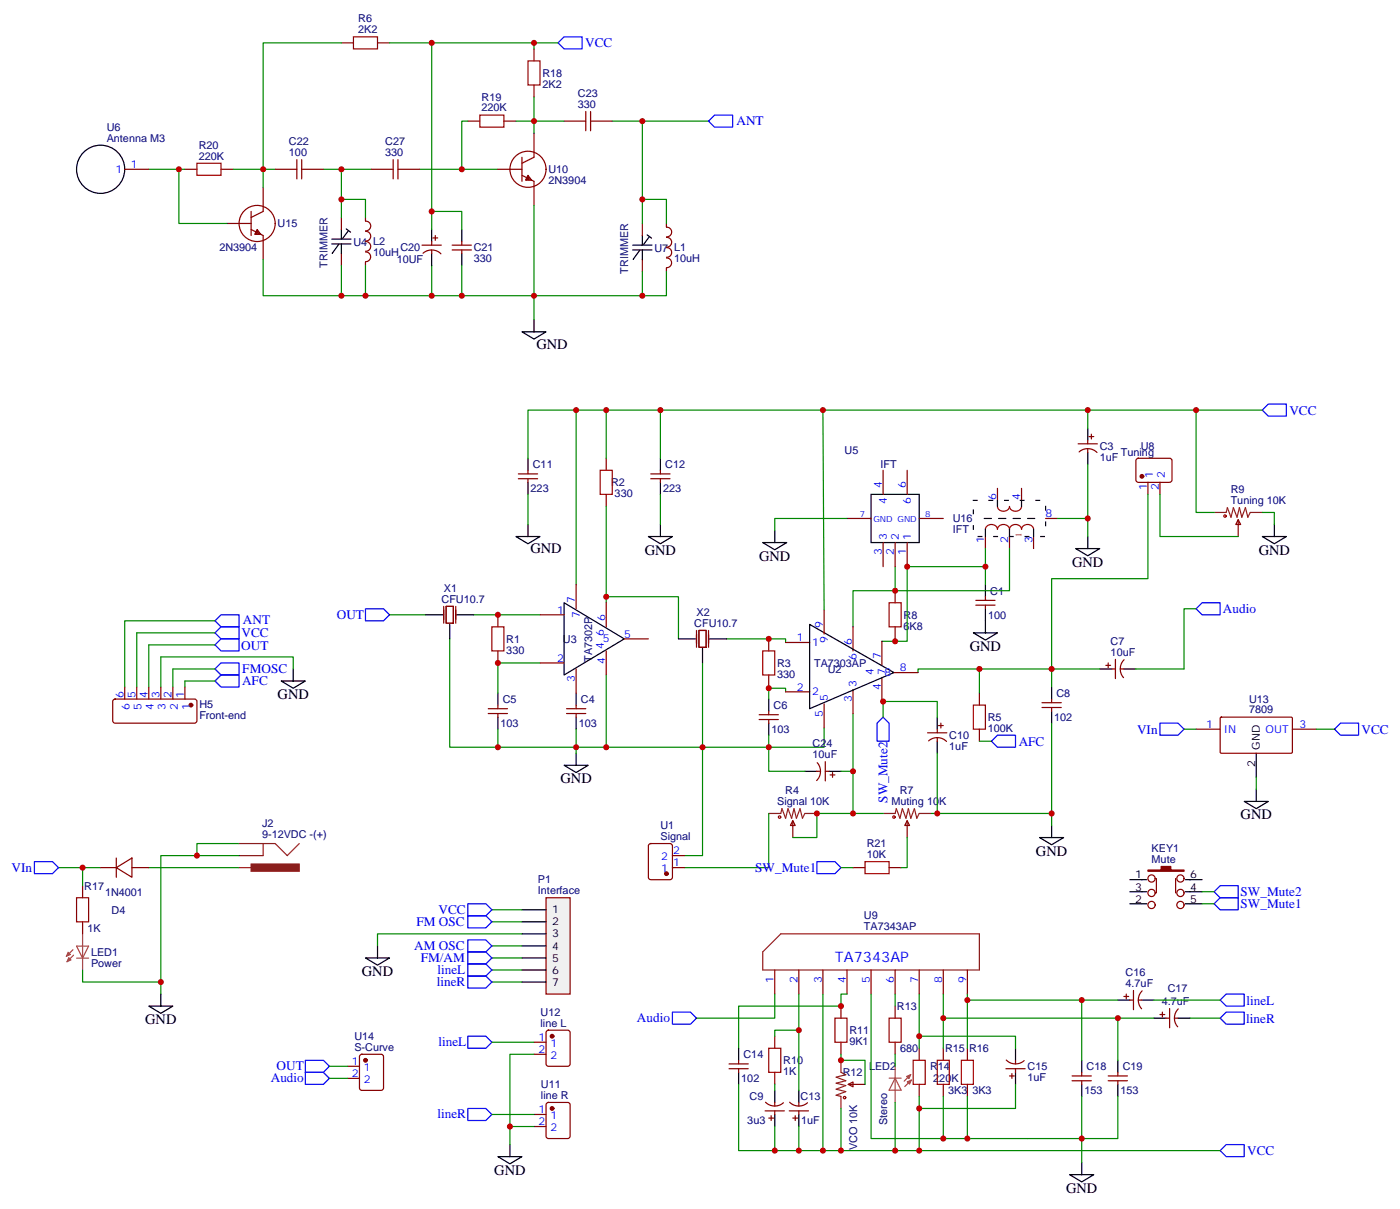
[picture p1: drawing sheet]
<svg xmlns="http://www.w3.org/2000/svg" width="410mm" height="354mm" viewBox="0 0 410 354" stroke-linecap="round" stroke-linejoin="round" font-family="sans-serif">
<g fill="none" stroke="#870000" stroke-width=".35">
<path d="M151.9 138.9h5.7M154.7 137.8v1.1M190.7 138.9h5.7M193.5 137.8v1.1M151.9 140.3h5.7M154.7 140.3v1M190.7 140.3h5.7M193.5 140.3v1M145.9 180.1v3.6M145.9 190.7v3.5M225.3 187.2v3.5M225.3 197.8v3.5"/>
<path d="M324.1 194.9h1.4M324.8 194.2v1.5M325.8 196h1.1M326.9 193.2v5.6M328.3 196h1.1M329.4 193.3a3.8 3.8 0 0 0-.1 5.2M143.1 209.1h5.6M143.1 207.6h5.6M145.9 206.6v1M145.9 209.1v1M166 209.1h5.7M166 207.6h5.7"/>
<path d="M168.8 206.6v1M168.8 209.1v1M222.5 210.8h5.6M222.5 209.4h5.6M225.3 208.4v1M225.3 210.8v1.1M287 203.1v3.5M287 213.6v3.6"/>
</g>
<g fill="none" stroke="#000" stroke-width=".35">
<path d="M154.7 134.3v3.5M193.5 134.3v3.5M151.2 157.2h7.1l-3.6 2.1zM154.7 141.3v3.6M154.7 153.7v3.5M190 157.2h7.1l-3.6 2.1zM193.5 141.3v3.6M193.5 153.7v3.5M82.4 199.5h7.1l-3.6 2.1zM85.9 196v3.5M322.3 196h3.5M329.4 196h3.5"/>
<path d="M145.9 203.1v3.5M145.9 210.1v3.5M168.8 203.1v3.5M168.8 210.1v3.5M225.3 204.8v3.6M225.3 211.9v3.5M165.3 224.2h7.1l-3.6 2.1zM168.8 220.7v3.5"/>
</g>
<g fill="none" stroke="#008700" stroke-width=".35">
<path d="M193.5 120.2v14.1M369.9 120.2h-128.7l.3 58.5M63 185.4h-22.9v15.9M63 199.5h-8.8v1.8M63 196h-12.3v5.3M63 188.9h-19.4v12.4M85.9 196v-3.5h-38.8v8.8M114.2 180.1h10.5M138.9 180.1h19.4M205.9 194.2v24.7h-28.2v-21.1M212.9 187.2h17.3v1M287 196v7.1"/>
<path d="M322.3 196h-53.3v1.1M145.9 213.6v5.3h22.9M168.8 213.6v7.1M225.3 215.4v3.5h-19.4M241.5 213.3v5.6h-16.2M287 217.2h3.5M144.1 284.2h8.9M144.1 287.7h8.9"/>
</g>
<path d="M144.1 183.7h3.6v7h-3.6zM223.5 190.7h3.5v7.1h-3.5zM285.3 206.6h3.5v7h-3.5z" fill="none" stroke="#a10000" stroke-width=".35"/>
<path d="M369.9 120.2l1.8-1.8h5.3v3.5h-5.3zM107.1 178.4h5.3l1.8 1.7-1.8 1.8h-5.3zM63 199.5l1.8-1.7h5.3v3.5h-5.3zM63 196l1.8-1.8h5.3v3.6h-5.3zM63 185.4l1.8-1.7h5.3v3.5h-5.3zM63 188.9l1.8-1.7h5.3v3.5h-5.3zM290.5 217.2l1.8-1.8h5.3v3.5h-5.3zM137.1 282.4h5.3l1.7 1.8-1.7 1.8h-5.3z" fill="none" stroke="#00f" stroke-width=".35"/>
<path d="M160 263h7.1v28.3h-7.1z" fill="#f0f0f0" stroke="#870000" stroke-width=".35"/>
<g fill="none" stroke="#000" stroke-width=".35">
<path d="M97.2 71.5h5.7M97.2 70.1h5.7M99.3 71.6l-1.9 2.6M100 67.2v2.9M100 71.5v2.8M101.5 67.1l1.2 .9M102.1 67.6l-1.7 2.2M126.5 67.2v3.6M126.5 74.3v3.5M135.3 67.2v3.6M135.3 74.3v3.5M185.4 73.2h5.7"/>
<path d="M185.4 71.8h5.7M187.5 73.3l-1.9 2.7M188.2 69v2.8M188.2 73.2v2.9M189.7 68.8l1.2 1M190.3 69.4l-1.7 2.2M153 97.2h7l-3.5 2.1zM156.5 93.7v3.5M318.8 125.4v3.6M318.8 132.5v3.5M223.5 159h7.1l-3.6 2.1zM227 155.4v3.6"/>
<path d="M255.3 144.9h14.1v14.1h-14.1zM288.8 155.1v2.1M292.3 146.6v1.8M295.8 155.1v2.1M299.4 146.6v1.8M302.9 155.1v2.1M318.8 157.2v3.5M369.9 157.2h7.1l-3.5 2.1zM373.5 153.7v3.5M165.3 176.6l17.7 10.6-17.7 10.6zM288.8 171.3v3.5M288.8 178.4v7"/>
<path d="M315.2 160.7h7.1l-3.5 2.1zM124.7 180.1h5.3M131.8 183v4.2M133.6 180.1h5.3M198.8 187.2h5.3M205.9 190v4.2M207.6 187.2h5.3M237.3 183l24.7 14.1-24.7 10.5zM285.3 185.4h7l-3.5 2.1zM274.7 210.1v3.5M274.7 217.2v3.5M308.2 201.3v3.5"/>
<path d="M308.2 208.4v3.5M235.9 226h3.5M242.9 226h3.6M364.6 234.8h7.1l-3.5 2.1zM368.2 220.7v7.1M368.2 231.3v3.5M304.7 245.4h7l-3.5 2.1zM308.2 241.9v3.5M331.1 257.7h5M347.3 257.7h5M110.6 277.1v3.6M153 266.6h7"/>
<path d="M153 270.1h7M153 273.6h7M153 277.1h7M331.1 261.3h5M331.1 264.8h5M347.3 261.3h5M347.3 264.8h5M43.6 294.8h7.1l-3.6 2.1zM47.1 291.3v3.5M107.1 280.7h7.1l-3.6 2.1zM153 280.7h7M153 284.2h7"/>
<path d="M153 287.7h7M327.6 293h3.5M334.6 293h3.6M338.2 298.3h3.5M345.2 298.3h3.6M216.5 307.1v3.6M216.5 314.2v3.5M227 319.5v3.5M234.1 319.5v3.5M297.6 307.1v3.6M297.6 314.2v3.5M317 310.7v3.5"/>
<path d="M317 317.7v3.5M327.6 310.7v3.5M327.6 317.7v3.5M145.9 338.9h7.1l-3.6 2.1zM149.4 335.4v3.5M227 326.5v3.6M234.1 326.5v3.6M313.5 344.2h7l-3.5 2.1zM317 340.6v3.6"/>
<circle cx="29.5" cy="49.6" r="7.1"/>
</g>
<g fill="none" stroke="#008700" stroke-width=".35">
<path d="M100 12.6h-22.9v42.3M114.2 12.6h42.3v1.7M126.5 12.6v49.3M156.5 12.6h7M137.1 35.5h-1.8v14.1M151.2 35.5h5.3v3.5M156.5 28.4v7.1h8.8M179.4 35.5h28.2M188.2 35.5v30M43.6 49.6h10.6M52.4 49.6v15.9h14.1M68.3 49.6h12.3"/>
<path d="M94.8 49.6h14.1M100 49.6v8.8M123 49.6h22.9M188.2 58.4h7.1v7.1M100 63.7v-5.3h7.1v5.3M100 77.8v8.8M107.1 77.8v8.8M126.5 67.2v-5.3h8.8v5.3M126.5 77.8v8.8M135.3 77.8v8.8M156.5 60.2v26.4h-79.4v-10.5M188.2 79.6v7"/>
<path d="M195.3 79.6v7h-38.8v7.1M168.8 120.2v51.1M177.7 120.2v14.1M241.2 120.2h-86.5v14.1M318.8 120.2v5.2M318.8 136v21.2M350.5 120.2v29.9h5.3M154.7 144.9v8.8M177.7 148.4v28.2M193.5 144.9v8.8M248.2 151.9h-21.2v3.5M310 151.9h8.8"/>
<path d="M336.4 144.9v24.6h-28.2v31.8M339.9 144.9v12.3h23M369.9 150.1h3.6v3.6M177.7 174.8h21.1v12.4M262.3 166v7.1h-12.3v10.6M288.8 171.3v-5.3h-22.9v21.9h-7.5M288.8 160.7v5.3M295.8 160.7v12.4h-33.5M350.5 178.4h-3.5v17.6h-14.1M63 181.9h-26.5v19.4M131.8 187.2v31.7h14.1M158.3 194.2h-12.4v8.9"/>
<path d="M262.3 187.2v.7M168.8 218.9h8.9M205.9 218.9v31.8h-5.3M225.3 201.6h4.9v1.1M225.3 218.9v7.1h10.6M225.3 201.3v3.5M250 209.1v29.2h-10.6v7.1h-7.1M258.4 205.5h.4v4.6M258.8 205.5h15.9v4.6M308.2 211.9v30M347 213.6h3.5M385.8 213.6h5.3"/>
<path d="M225.3 238.3v15.9h-24.7M246.5 226h3.5M250 238.3h8.8M272.9 238.3h35.3M274.7 220.7v17.6M368.2 227.8v3.5M17.1 254.2h12.4M24.2 254.2v5.3M43.6 254.2h26.5M70.1 247.2h-12.4v3.5M70.1 250.7h-23v40.6M246.5 254.2h3.5"/>
<path d="M265.9 245.4v8.8h-1.8M144.1 270.1h8.9M144.1 277.1h8.9M144.1 266.6h8.9M153 273.6h-42.4v3.5M352.3 261.3h3.5M352.3 264.8h3.5M24.2 284.2v3.5h22.9M144.1 280.7h8.9M227 291.3v7h-22.9M234.1 291.3v10.5h-7.1v1.8M241.2 291.3v45.8"/>
<path d="M248.2 291.3h-1.7v3.5h-30v12.3M255.3 291.3v42.3h21.1M262.3 291.3v3.5M269.4 291.3v15.8M276.4 291.3v15.8M276.4 298.3h61.8M283.5 291.3v15.8M283.5 293h44.1M317 293v17.7M327.6 298.3v12.4M338.2 293h19.4M348.8 298.3h8.8"/>
<path d="M96.5 312.4h5.3M96.5 315.9h5.3M144.1 305.4h12.4M156.5 308.9h-7.1v21.2M216.5 317.7v19.4h10.5M227 317.7v1.8M234.1 301.8v17.7M246.5 308.9v1.8h7v7M262.3 308.9v3.5M269.4 303.6h28.2v3.5M297.6 317.7v7.1h-28.2M144.1 326.5h12.4"/>
<path d="M156.5 330.1h-7.1v5.3M227 330.1v7h35.3M234.1 330.1v7M246.5 324.8v12.3M262.3 323v14.1h7.1M269.4 321.2v15.9h88.2M276.4 321.2v12.4h40.6v-12.4M283.5 321.2v12.4M327.6 321.2v12.4h-10.6v7"/>
</g>
<g fill="none" stroke="#00f" stroke-width=".35">
<path d="M163.5 12.6l1.8-1.8h5.3v3.5h-5.3zM207.6 35.5l1.8-1.8h5.3v3.6h-5.3zM350.5 178.4l1.8-1.8h5.3v3.5h-5.3zM64.8 180.1h5.3v3.6h-5.3l-1.8-1.8zM258.8 210.1l1.8 1.8v5.3h-3.6v-5.3zM339.9 211.9h5.3l1.8 1.7-1.8 1.8h-5.3zM391.1 213.6l1.8-1.7h5.2v3.5h-5.2zM10.1 252.4h5.3l1.7 1.8-1.7 1.8h-5.3zM239.4 252.4h5.3l1.8 1.8-1.8 1.8h-5.3zM137.1 278.9h5.3l1.7 1.8-1.7 1.7h-5.3zM137.1 275.4h5.3l1.7 1.7-1.7 1.8h-5.3zM137.1 268.3h5.3l1.7 1.8-1.7 1.8h-5.3z"/>
<path d="M137.1 264.8h5.3l1.7 1.8-1.7 1.7h-5.3zM355.8 264.8l1.8-1.8h5.3v3.6h-5.3zM355.8 261.3l1.8-1.8h5.3v3.5h-5.3zM137.1 286h5.3l1.7 1.7-1.7 1.8h-5.3zM197.1 296.5h5.3l1.7 1.8-1.7 1.8h-5.3zM357.6 298.3l1.7-1.8h5.3v3.6h-5.3zM357.6 293l1.7-1.7h5.3v3.5h-5.3zM89.5 310.7h5.3l1.7 1.7-1.7 1.8h-5.3zM89.5 314.2h5.3l1.7 1.7-1.7 1.8h-5.3zM137.1 303.6h5.3l1.7 1.8-1.7 1.7h-5.3zM137.1 324.8h5.3l1.7 1.7-1.7 1.8h-5.3zM357.6 337.1l1.7-1.7h5.3v3.5h-5.3z"/>
</g>
<g fill="none" stroke="#870000" stroke-width=".35">
<path d="M100 12.6h3.6M110.6 12.6h3.6M156.5 14.3v3.6M137.1 35.5h3.5M147.7 35.5h3.5M156.5 39v7.1l-3.5 1.7M156.5 24.9v3.5M165.3 35.5h6.4M171.7 32.7v5.6M173.1 32.7v5.6M173.1 35.5h6.3M36.5 49.6h7.1"/>
<path d="M54.2 49.6h3.5M64.8 49.6h3.5M77.1 54.9v7l-3.5 1.8M80.6 49.6h6.4M87 46.8v5.6M88.4 46.8v5.6M88.4 49.6h6.4M108.9 49.6h6.3M115.2 46.8v5.6M116.6 49.6h6.4M116.6 46.8v5.6M145.9 49.6h7.1"/>
<path d="M153 46.1v7M153 51.4l3.5 1.7v7.1M154.4 52.4l.7 .4M154.7 51.4l1.1 1.4h-1.8zM155.1 52.4l-.4-.7-.3 1.1M66.5 65.5h7.1M73.6 61.9v7.1M73.6 67.2l3.5 1.8v7.1M75 68.3l.7 .4M75.4 67.2l1 1.5h-1.8zM75.7 68.3l-.3-.7-.4 1.1M100 63.7v3.5"/>
<path d="M100 74.3v3.5M107.1 63.7v1.1M107.1 76.8v1M107.1 64.8a1.41 1.41 0 0 1 1.5 1.4 1.41 1.41 0 0 1-1.5 1.4M107.1 67.8a1.41 1.41 0 0 1 1.5 1.4 1.41 1.41 0 0 1-1.5 1.4M107.1 70.8a1.41 1.41 0 0 1 1.5 1.4 1.41 1.41 0 0 1-1.5 1.4M107.1 73.8a1.41 1.41 0 0 1 1.5 1.4 1.41 1.41 0 0 1-1.5 1.4M123.7 71.8h5.6M124 74.2a3.8 3.8 0 0 1 5.2 .2M126.5 70.8v1M126.5 73.2v1.1M126.9 69.7h1.4"/>
<path d="M127.6 69v1.4M132.5 71.8h5.6M132.5 73.2h5.6M135.3 70.8v1M135.3 73.2v1.1M188.2 65.5v3.5M188.2 76.1v3.5M195.3 65.5v1M195.3 78.5v1.1M195.3 66.6a1.41 1.41 0 0 1 1.5 1.4 1.41 1.41 0 0 1-1.5 1.4M195.3 69.6a1.41 1.41 0 0 1 1.5 1.4 1.41 1.41 0 0 1-1.5 1.4M195.3 72.6a1.41 1.41 0 0 1 1.5 1.4 1.41 1.41 0 0 1-1.5 1.4"/>
<path d="M195.3 75.6a1.41 1.41 0 0 1 1.5 1.4 1.41 1.41 0 0 1-1.5 1.4M177.7 134.3v3.5M258.8 137.8v7.1M265.9 137.8v7.1M315.9 130h5.7M316.2 132.4a3.8 3.8 0 0 1 5.3 .2M318.8 129v1M318.8 131.4v1.1M319.1 127.9h1.4M319.8 127.2v1.4M333.1 134.5l.5-.2h9.4l.5 .7-.1 5.9-.6 .4h-9.5l-.4-.7v-5.6zM177.7 144.9v3.5"/>
<path d="M248.2 151.9h7.1M258.8 159v7M262.3 159v7M265.9 159v7M269.4 151.9h7M288.8 157.2v3.5M292.3 143.1v3.5M295.8 157.2v3.5M299.4 143.1v3.5M302.9 157.2v3.5M306.4 151.9h3.6M336.4 141.3v3.6"/>
<path d="M339.9 141.3v3.6M362.9 152.3l.7 1.4h-1.4zM362.9 152.3v4.9M168.8 171.3v7.1M177.7 176.6v7.1M241.5 178.7v7.1M262.3 173.1v3.5M286 177.3h5.6M286 175.9h5.6M288.8 174.8v1.1M288.8 177.3v1.1M158.3 180.1h7"/>
<path d="M158.3 194.2h7M168.8 196v7.1M177.7 190.7v7.1M183 187.2h7M230.2 188.2h7.1M250 183.7v7M258.4 187.9v7M258.4 198.5v7M262 197.1h7M262.3 183.7v3.5M33.3 205l.4-.2 23.6 .1 .4 .6-.1 5.9-.6 .5-23.5-.1-.5-.6v-5.7zM36.5 201.3v3.5"/>
<path d="M40.1 201.3v3.5M43.6 201.3v3.5M47.1 201.3v3.5M50.7 201.3v3.5M54.2 201.3v3.5M230.2 202.7h7.1M241.5 206.2v7.1M250 202v7.1M271.9 214.7h5.6M272.1 217.1a3.8 3.8 0 0 1 5.3 .1M274.7 213.6v1.1M274.7 216.1v1.1"/>
<path d="M275 212.6h1.4M275.7 211.9v1.4M305.4 207.3h5.6M305.4 205.9h5.6M308.2 204.8v1.1M308.2 207.3v1.1M350.5 213.6h7.1M357.6 210.3l.3-.2 20.7 .1 .1 .3v10l-.3 .2-20.6-.1-.2-.3zM378.7 213.6h7.1M239.4 226h1.1M239.5 223.5a3.8 3.8 0 0 1-.2 5.2M241.9 223.2v5.6"/>
<path d="M241.9 226h1M243.3 227h1.4M244 226.3v1.5M24.2 259.5v3.5M29.5 254.2h4.6M34.1 254.2l4.6-2.8v5.6zM34.1 251.4v5.6M38.7 254.2h4.9M190.2 247.4l.5-.2h5.7l.6 .4 .1 9.4-.5 .7h-5.9l-.6-.4-.1-9.4zM197.1 254.2h3.5M197.1 250.7h3.5M232.3 240.5l.7 1.4h-1.4z"/>
<path d="M232.3 240.5v4.9M250 254.2h3.5M260.6 254.2h3.5M265.9 240.5l.7 1.4h-1.5zM265.9 240.5v4.9M338.9 257.4v4.2M344.5 257.4v4.2M24.2 270.1v3.5M227 284.2v7.1M234.1 284.2v7.1M241.2 284.2v7.1M246.5 294.8v3.5"/>
<path d="M248.2 284.2v7.1M255.3 284.2v7.1M262.3 284.2v7.1M262.3 294.8v3.5M269.4 284.2v7.1M276.4 284.2v7.1M283.5 284.2v7.1M329.4 292h1.4M330.1 291.3v1.4M331.1 293h1.1M332.2 290.2v5.6M333.6 293h1"/>
<path d="M334.7 290.3a3.8 3.8 0 0 0-.1 5.3M339.9 297.3h1.4M340.6 296.5v1.5M341.7 298.3h1.1M342.8 295.5v5.6M344.2 298.3h1M345.3 295.6a3.8 3.8 0 0 0-.2 5.2M101.8 312.4h3.5M101.8 315.9h3.5M105.6 309.1l.4-.2h5.7l.6 .4 .1 9.5-.5 .6-5.9 .1-.6-.5-.1-9.4zM156.5 305.4h3.5M156.5 308.9h3.5"/>
<path d="M160.3 302l.4-.2h5.7l.6 .5 .1 9.4-.5 .7h-5.9l-.6-.4-.1-9.5zM213.6 313.1h5.7M213.6 311.7h5.7M216.5 310.7v1M216.5 313.1v1.1M227 303.6v3.5M227 314.2v3.5M246.5 305.4v3.5M248.6 317.7l1.4-.7v1.4zM248.6 317.7h4.9M262.3 305.4v3.5M269.4 307.1v3.6"/>
<path d="M269.4 317.7v3.5M276.4 307.1v3.6M276.4 317.7v3.5M283.5 307.1v3.6M283.5 317.7v3.5M294.8 313.1h5.6M294.9 310.6a3.8 3.8 0 0 0 5.2 .1M295.8 315.2h1.5M296.5 314.5v1.4M297.6 310.7v1M297.6 313.1v1.1M314.2 315.2h5.6"/>
<path d="M314.2 316.7h5.6M317 314.2v1M317 316.7v1M324.8 315.2h5.6M324.8 316.7h5.6M327.6 314.2v1M327.6 316.7v1M156.5 326.5h3.5M156.5 330.1h3.5M160.3 323.2l.4-.2h5.7l.6 .4 .1 9.5-.5 .6-5.9 .1-.6-.5-.1-9.4zM224.2 325.5h5.7M224.3 322.9a3.8 3.8 0 0 0 5.3 .2"/>
<path d="M225.3 327.6h1.4M226 326.9v1.4M227 323v1.1M227 325.5v1M231.3 325.5h5.6M231.4 322.9a3.8 3.8 0 0 0 5.2 .2M232.3 327.6h1.5M233 326.9v1.4M234.1 323v1.1M234.1 325.5v1"/>
<circle cx="154.7" cy="49.6" r="5.3"/>
<circle cx="75.4" cy="65.5" r="5.3"/>
<circle cx="337.5" cy="257.4" r="1.06"/>
<circle cx="345.9" cy="257.4" r="1.06"/>
<circle cx="337.5" cy="265.2" r="1.06"/>
<circle cx="337.5" cy="261.6" r="1.06"/>
<circle cx="345.9" cy="265.2" r="1.06"/>
<circle cx="345.9" cy="261.6" r="1.06"/>
</g>
<g fill="none" stroke="#a10000" stroke-width=".35">
<path d="M103.6 10.8h7v3.5h-7zM154.7 17.9h3.6v7h-3.6zM140.6 33.7h7.1v3.6h-7.1zM57.7 47.8h7.1v3.6h-7.1zM175.9 137.8h3.5v7.1h-3.5zM288.8 155.1a1.81 1.81 0 0 1 1.7-1.4 1.81 1.81 0 0 1 1.8 1.4 1.81 1.81 0 0 1 1.8-1.4 1.81 1.81 0 0 1 1.7 1.4 1.81 1.81 0 0 1 1.8-1.4 1.81 1.81 0 0 1 1.8 1.4 1.81 1.81 0 0 1 1.7-1.4 1.81 1.81 0 0 1 1.8 1.4M292.3 148.4a1.81 1.81 0 0 0 1.8 1.4 1.81 1.81 0 0 0 1.7-1.4 1.81 1.81 0 0 0 1.8 1.4 1.81 1.81 0 0 0 1.8-1.4M260.6 176.6h3.5v7.1h-3.5zM253.5 252.4h7.1v3.6h-7.1zM22.4 263h3.6v7.1h-3.6zM244.7 298.3h3.5v7.1h-3.5zM260.6 298.3h3.5v7.1h-3.5z"/>
<path d="M225.3 307.1h3.5v7.1h-3.5zM267.6 310.7h3.5v7h-3.5zM274.7 310.7h3.5v7h-3.5zM281.7 310.7h3.6v7h-3.6z"/>
<circle cx="359" cy="151.2" r=".35"/>
<circle cx="228.5" cy="239.4" r=".35"/>
<circle cx="262" cy="239.4" r=".35"/>
<circle cx="247.5" cy="321.6" r=".35"/>
</g>
<path d="M355.8 150.1h3.5l.4-1.4 1.1 2.9 .7-2.9 1 2.9 .7-2.9 .7 2.9 1.1-2.9 .7 2.9 .7-1.5h3.5M225.3 238.3h3.5l.4-1.4 1 2.8 .7-2.8 1.1 2.8 .7-2.8 .7 2.8 1.1-2.8 .7 2.8 .7-1.4h3.5M258.8 238.3h3.5l.4-1.4 1 2.8 .7-2.8 1.1 2.8 .7-2.8 .7 2.8 1.1-2.8 .7 2.8 .7-1.4h3.5M70.1 247.2h10.5l3.6 3.5 3.5-3.5M70.1 254.2h3.5M77.1 247.2v3.5h-7M223.5 278.9l5.3-5.3h58.2v10.6h-63.5zM246.5 310.7v3.5l1.4 .7-2.9 .7 2.9 1.1-2.9 .7 2.9 .7-2.9 1 2.9 .7-2.9 1.1 1.5 .3v3.6" fill="none" stroke="#8c2424" stroke-width=".35"/>
<path d="M73.6 253.2h14.1v2.1h-14.1z" fill="#8c2424" stroke="#8c2424" stroke-width=".35"/>
<g fill="#870000" stroke="#870000" stroke-width=".35">
<path d="M336.4 254.9h3.9v-1h2.8v1h3.9v.4h-10.6z"/>
<circle cx="195.3" cy="256" r=".53"/>
<circle cx="334.6" cy="139.6" r=".53"/>
<circle cx="161.8" cy="324.8" r=".53"/>
<circle cx="161.8" cy="303.6" r=".53"/>
<circle cx="107.1" cy="310.7" r=".53"/>
<circle cx="56" cy="206.6" r=".53"/>
</g>
<path d="M21.4 278.3l-2 1.9M21.6 279.8l-2 2M22.4 277.2h3.6l-1.8 3.5zM24.2 273.6v3.5M24.2 277.2v7M22.4 280.7h3.6M260.6 315.9h3.5M262.3 315.9l1.8 3.5h-3.5zM262.3 312.4v7M262.3 319.5v3.5M266.9 314.8l-1.9 2M267.1 316.4l-2 2" fill="none" stroke="#a64a4a" stroke-width=".35"/>
<g fill="#a64a4a" stroke="#a64a4a" stroke-width=".29">
<path d="M265.9 316.9l1.2-.5-.5 1.3z"/>
<path d="M265.7 315.4l1.2-.6-.5 1.3z"/>
<path d="M20 279l.7 .7-1.3 .5z"/>
<path d="M20.1 280.6l.7 .7-1.2 .5z"/>
</g>
<path d="M288.4 151.9h15.9" fill="none" stroke="#000" stroke-width=".35" stroke-dasharray="2.1 2.1"/>
<path d="M285.3 146.6h21.1v10.6h-21.1z" fill="none" stroke="#000" stroke-width=".35" stroke-dasharray="1.1 3.5"/>
<path d="M130 177.7v4.9M130.7 177.7h2.2v4.9h-2.2zM133.6 177.7v4.9M204.1 184.7v5M204.8 184.7h2.1v5h-2.1zM207.6 184.7v5" fill="none" stroke="#871200" stroke-width=".35"/>
<g fill="#c00">
<circle cx="225.3" cy="187.2" r=".88"/>
<circle cx="205.9" cy="218.9" r=".88"/>
<circle cx="225.3" cy="218.9" r=".88"/>
<circle cx="234.1" cy="301.8" r=".88"/>
<circle cx="246.5" cy="310.7" r=".88"/>
<circle cx="246.5" cy="294.8" r=".88"/>
<circle cx="269.4" cy="303.6" r=".88"/>
<circle cx="283.5" cy="293" r=".88"/>
<circle cx="276.4" cy="298.3" r=".88"/>
<circle cx="327.6" cy="298.3" r=".88"/>
<circle cx="317" cy="293" r=".88"/>
<circle cx="317" cy="333.6" r=".88"/>
<circle cx="269.4" cy="324.8" r=".88"/>
<circle cx="283.5" cy="333.6" r=".88"/>
<circle cx="269.4" cy="337.1" r=".88"/>
<circle cx="276.4" cy="333.6" r=".88"/>
<circle cx="262.3" cy="337.1" r=".88"/>
<circle cx="234.1" cy="337.1" r=".88"/>
<circle cx="241.2" cy="337.1" r=".88"/>
<circle cx="246.5" cy="337.1" r=".88"/>
<circle cx="149.4" cy="330.1" r=".88"/>
<circle cx="227" cy="337.1" r=".88"/>
<circle cx="239.4" cy="238.3" r=".88"/>
<circle cx="57.7" cy="250.7" r=".88"/>
<circle cx="145.9" cy="218.9" r=".88"/>
<circle cx="193.5" cy="120.2" r=".88"/>
<circle cx="177.7" cy="120.2" r=".88"/>
<circle cx="225.3" cy="201.6" r=".88"/>
<circle cx="177.7" cy="174.8" r=".88"/>
<circle cx="350.5" cy="120.2" r=".88"/>
<circle cx="318.8" cy="120.2" r=".88"/>
<circle cx="168.8" cy="218.9" r=".88"/>
<circle cx="145.9" cy="194.2" r=".88"/>
<circle cx="145.9" cy="180.1" r=".88"/>
<circle cx="168.8" cy="120.2" r=".88"/>
<circle cx="308.2" cy="196" r=".88"/>
<circle cx="287" cy="196" r=".88"/>
<circle cx="24.2" cy="254.2" r=".88"/>
<circle cx="47.1" cy="287.7" r=".88"/>
<circle cx="177.7" cy="218.9" r=".88"/>
<circle cx="250" cy="226" r=".88"/>
<circle cx="241.2" cy="120.2" r=".88"/>
<circle cx="262.3" cy="173.1" r=".88"/>
<circle cx="262.3" cy="187.9" r=".88"/>
<circle cx="265.9" cy="166" r=".88"/>
<circle cx="288.8" cy="166" r=".88"/>
<circle cx="318.8" cy="151.9" r=".88"/>
<circle cx="250" cy="238.3" r=".88"/>
<circle cx="308.2" cy="238.3" r=".88"/>
<circle cx="274.7" cy="238.3" r=".88"/>
<circle cx="258.8" cy="205.5" r=".88"/>
<circle cx="126.5" cy="86.6" r=".88"/>
<circle cx="126.5" cy="12.6" r=".88"/>
<circle cx="126.5" cy="61.9" r=".88"/>
<circle cx="100" cy="49.6" r=".88"/>
<circle cx="77.1" cy="49.6" r=".88"/>
<circle cx="188.2" cy="35.5" r=".88"/>
<circle cx="135.3" cy="49.6" r=".88"/>
<circle cx="156.5" cy="35.5" r=".88"/>
<circle cx="156.5" cy="86.6" r=".88"/>
<circle cx="188.2" cy="86.6" r=".88"/>
<circle cx="188.2" cy="58.4" r=".88"/>
<circle cx="107.1" cy="86.6" r=".88"/>
<circle cx="100" cy="86.6" r=".88"/>
<circle cx="100" cy="58.4" r=".88"/>
<circle cx="52.4" cy="49.6" r=".88"/>
<circle cx="156.5" cy="12.6" r=".88"/>
<circle cx="135.3" cy="86.6" r=".88"/>
</g>
<g font-size="4.2">
<text x="157.2" y="102.1">GND</text>
<text x="155.4" y="162.1">GND</text>
<text x="188.9" y="162.5">GND</text>
<text x="222.5" y="164.3">GND</text>
<text x="314.2" y="166">GND</text>
<text x="368.9" y="162.5">GND</text>
<text x="284.2" y="190.7">GND</text>
<text x="81.4" y="204.8">GND</text>
<text x="164.3" y="229.5">GND</text>
<text x="363.6" y="240.1">GND</text>
<text x="303.6" y="250.7">GND</text>
<text x="106" y="286">GND</text>
<text x="42.5" y="300.1">GND</text>
<text x="144.9" y="344.2">GND</text>
<text x="312.4" y="349.5">GND</text>
</g>
<text font-size="4.2" fill="#00f" x="244.7" y="282">TA7343AP</text>
<g font-size="3.9" fill="#00f">
<text x="171.5" y="13.8">VCC</text>
<text x="215.8" y="36.6">ANT</text>
<text x="377.9" y="121.5">VCC</text>
<text x="358.4" y="179.7">Audio</text>
<text x="71.2" y="183">ANT</text>
<text x="98.7" y="181.2">OUT</text>
<text x="70.7" y="190.3">OUT</text>
<text x="70.8" y="186.8">VCC</text>
<text x="71" y="197.3">FMOSC</text>
<text x="70.9" y="200.8">AFC</text>
<text x="333.2" y="214.9">VIn</text>
<text x="399" y="214.9">VCC</text>
<text x="298.5" y="218.5">AFC</text>
<text x="260.1" y="235.2" transform="rotate(-90 260.1 235.2)">SW_Mute2</text>
<text x="3.4" y="255.5">VIn</text>
<text x="221.3" y="255.5">SW_Mute1</text>
<text x="363.6" y="262.5">SW_Mute2</text>
<text x="128.5" y="267.8">VCC</text>
<text x="363.6" y="266">SW_Mute1</text>
<text x="122" y="271.2">FM OSC</text>
<text x="121.4" y="278.2">AM OSC</text>
<text x="123.3" y="281.8">FM/AM</text>
<text x="128.2" y="285.4">lineL</text>
<text x="128" y="288.9">lineR</text>
<text x="186.7" y="299.5">Audio</text>
<text x="365.2" y="299.8">lineR</text>
<text x="365.3" y="294.4">lineL</text>
<text x="128.5" y="306.5">lineL</text>
<text x="79.4" y="317.1">Audio</text>
<text x="81.1" y="313.5">OUT</text>
<text x="128.2" y="327.6">lineR</text>
<text x="365.5" y="338.4">VCC</text>
</g>
<g font-size="3.2" fill="#000080">
<text x="105" y="9.7">2K2</text>
<text x="105" y="6.6">R6</text>
<text x="159" y="22.6">R18</text>
<text x="141.1" y="29.5">R19</text>
<text x="159" y="25.7">2K2</text>
<text x="169.3" y="28.4">C23</text>
<text x="141.1" y="32.7">220K</text>
<text x="169.3" y="31.6">330</text>
<text x="31.3" y="41.5">Antenna M3</text>
<text x="31.3" y="38.3">U6</text>
<text x="58.2" y="46.8">220K</text>
<text x="58.2" y="43.6">R20</text>
<text x="84.7" y="45.7">100</text>
<text x="84.7" y="42.5">C22</text>
<text x="112.9" y="45.7">330</text>
<text x="112.9" y="42.5">C27</text>
<text x="160.7" y="53.8">2N3904</text>
<text x="160.7" y="50.7">U10</text>
<text x="81.4" y="66.5">U15</text>
<text x="103.6" y="71.9">U4 L2</text>
<text x="64.3" y="73.7">2N3904</text>
<text x="109.3" y="75.1">10uH</text>
<text x="116.3" y="77.2">10UF</text>
<text x="117.3" y="73.7">C20</text>
<text x="138.9" y="76.9">330</text>
<text x="138.9" y="73.7">C21</text>
<text x="191.8" y="73.7">U7 L1</text>
<text x="197.5" y="76.9">10uH</text>
<text x="95.9" y="78.4" transform="rotate(-90 95.9 78.4)">TRIMMER</text>
<text x="184.1" y="80.2" transform="rotate(-90 184.1 80.2)">TRIMMER</text>
<text x="322.3" y="131.9">C3</text>
<text x="334.3" y="131.9">U8</text>
<text x="156.2" y="137.1">C11</text>
<text x="195" y="137.1">C12</text>
<text x="247.5" y="133.1">U5</text>
<text x="258.1" y="137.2">IFT</text>
<text x="322.3" y="135">1uF</text>
<text x="328.5" y="133.7">Tuning</text>
<text x="179.1" y="142.5">R2</text>
<text x="155.5" y="144.2">223</text>
<text x="180.1" y="145.7">330</text>
<text x="194.3" y="144.2">223</text>
<text x="360.7" y="147.7">Tuning 10K</text>
<text x="360.7" y="144.4">R9</text>
<text x="279.2" y="153.1">U16</text>
<text x="279.2" y="156.2">IFT</text>
<text x="130.1" y="173.5">X1</text>
<text x="129.4" y="176.6">CFU10.7</text>
<text x="290.2" y="174.2">C1</text>
<text x="203.5" y="183.7">CFU10.7</text>
<text x="204.1" y="180.5">X2</text>
<text x="264.8" y="184.5">6K8</text>
<text x="264.8" y="181.3">R8</text>
<text x="289.6" y="181.2">100</text>
<text x="148.4" y="191.5">330</text>
<text x="148.4" y="188.3">R1</text>
<text x="165" y="188.3">U3</text>
<text x="325.5" y="188.9">C7</text>
<text x="173.5" y="194" transform="rotate(-90 173.5 194)">TA7302P</text>
<text x="227.8" y="195.4">R3</text>
<text x="238.6" y="195.4">TA7303AP</text>
<text x="242.6" y="197.2">U2</text>
<text x="325.5" y="192.1">10uF</text>
<text x="227.8" y="198.6">330</text>
<text x="58.4" y="207.4">H5</text>
<text x="147.3" y="205.9">C5</text>
<text x="170.3" y="205.9">C4</text>
<text x="226.7" y="207.7">C6</text>
<text x="309.6" y="204.2">C8</text>
<text x="366.1" y="209">7809</text>
<text x="366.1" y="205.8">U13</text>
<text x="58.4" y="210.6">Front-end</text>
<text x="146.7" y="213">103</text>
<text x="169.6" y="213">103</text>
<text x="226.1" y="214.8">103</text>
<text x="289.5" y="214.5">100K</text>
<text x="289.5" y="211.2">R5</text>
<text x="309" y="211.2">102</text>
<text x="238.1" y="219">C24</text>
<text x="278.2" y="219.7">1uF</text>
<text x="278.2" y="216.6">C10</text>
<text x="238.1" y="222.1">10uF</text>
<text x="230.1" y="232.6">R4</text>
<text x="263.7" y="232.6">R7</text>
<text x="227.7" y="235.9">Signal 10K</text>
<text x="261.3" y="235.9">Muting 10K</text>
<text x="76.8" y="245.4">9-12VDC -(+)</text>
<text x="76.8" y="242.2">J2</text>
<text x="193.5" y="242.9">U1</text>
<text x="193.5" y="246.1">Signal</text>
<text x="254" y="251.4">10K</text>
<text x="254" y="248.2">R21</text>
<text x="337.5" y="249.6">KEY1</text>
<text x="337.5" y="252.8">Mute</text>
<text x="24.7" y="260.6">R17</text>
<text x="30.8" y="262.4">1N4001</text>
<text x="157.7" y="262">Interface</text>
<text x="157.7" y="258.8">P1</text>
<text x="32.7" y="267.7">D4</text>
<text x="253.2" y="269.4">U9</text>
<text x="25.7" y="273">1K</text>
<text x="253.2" y="272.6">TA7343AP</text>
<text x="26.7" y="280.1">LED1</text>
<text x="26.7" y="283.2">Power</text>
<text x="329.9" y="286">C16</text>
<text x="329.9" y="289.1">4.7uF</text>
<text x="342.2" y="290.7">C17</text>
<text x="158.4" y="297.6">U12</text>
<text x="262.8" y="295.9">R13</text>
<text x="340.4" y="294.4">4.7uF</text>
<text x="103.9" y="304.7">U14</text>
<text x="158.4" y="300.8">line L</text>
<text x="248.9" y="303">R11</text>
<text x="103.9" y="307.8">S-Curve</text>
<text x="217.9" y="310">C14</text>
<text x="229.5" y="311.8">R10</text>
<text x="248.9" y="306.2">9K1</text>
<text x="263.8" y="308.3">680</text>
<text x="276.9" y="308.3">R15</text>
<text x="284" y="308.3">R16</text>
<text x="217.2" y="317.1">102</text>
<text x="229.5" y="315">1K</text>
<text x="247" y="315.4">R12</text>
<text x="254.7" y="313.6">LED2</text>
<text x="272.6" y="313.6">R14</text>
<text x="273.5" y="317.1">220K</text>
<text x="301.1" y="316.7">1uF</text>
<text x="301.1" y="313.6">C15</text>
<text x="318.4" y="313.5">C18</text>
<text x="329" y="313.5">C19</text>
<text x="158.5" y="321.9">line R</text>
<text x="158.5" y="318.8">U11</text>
<text x="219.7" y="322.4">C9</text>
<text x="234.6" y="322.4">C13</text>
<text x="277.9" y="320.6">3K3</text>
<text x="285" y="320.6">3K3</text>
<text x="317.8" y="320.6">153</text>
<text x="328.4" y="320.6">153</text>
<text x="219" y="329.4">3u3</text>
<text x="234.8" y="329.4">1uF</text>
<text x="259.9" y="329.7" transform="rotate(-90 259.9 329.7)">Stereo</text>
<text x="251.2" y="337" transform="rotate(-90 251.2 337)">VCO 10K</text>
</g>
<g font-size="3.2" fill="#00f">
<text x="33.8" y="50.7">1</text>
<text x="38.3" y="49.2">1</text>
<text x="258.4" y="143.1" transform="rotate(-90 258.4 143.1)">4</text>
<text x="265.5" y="143.1" transform="rotate(-90 265.5 143.1)">6</text>
<text x="336.1" y="143.5" transform="rotate(-90 336.1 143.5)">1</text>
<text x="337.8" y="140" transform="rotate(-90 337.8 140)">1</text>
<text x="339.6" y="143.5" transform="rotate(-90 339.6 143.5)">2</text>
<text x="341.3" y="140" transform="rotate(-90 341.3 140)">2</text>
<text x="259.9" y="147.6" transform="rotate(-90 259.9 147.6)">4</text>
<text x="266.9" y="147.6" transform="rotate(-90 266.9 147.6)">6</text>
<text x="292" y="146.6" transform="rotate(-90 292 146.6)">6</text>
<text x="299" y="146.6" transform="rotate(-90 299 146.6)">4</text>
<text x="306.4" y="151.6">8</text>
<text x="259.9" y="158.3" transform="rotate(-90 259.9 158.3)">3</text>
<text x="263.4" y="158.3" transform="rotate(-90 263.4 158.3)">2</text>
<text x="266.9" y="158.3" transform="rotate(-90 266.9 158.3)">1</text>
<text x="288.4" y="159.2" transform="rotate(-90 288.4 159.2)">1</text>
<text x="295.5" y="159.2" transform="rotate(-90 295.5 159.2)">2</text>
<text x="302.5" y="159.2" transform="rotate(-90 302.5 159.2)">3</text>
<text x="258.4" y="162.7" transform="rotate(-90 258.4 162.7)">3</text>
<text x="262" y="162.7" transform="rotate(-90 262 162.7)">2</text>
<text x="265.5" y="162.7" transform="rotate(-90 265.5 162.7)">1</text>
<text x="163.3" y="179.8">1</text>
<text x="168.5" y="176.6" transform="rotate(-90 168.5 176.6)">7</text>
<text x="169.9" y="181.1" transform="rotate(-90 169.9 181.1)">7</text>
<text x="177.3" y="181.9" transform="rotate(-90 177.3 181.9)">6</text>
<text x="241.2" y="184" transform="rotate(-90 241.2 184)">9</text>
<text x="176.7" y="188.2">5</text>
<text x="177" y="190" transform="rotate(-90 177 190)">4</text>
<text x="177" y="186.4" transform="rotate(-90 177 186.4)">6</text>
<text x="183" y="186.8">5</text>
<text x="233.5" y="187.9">1</text>
<text x="238" y="189.3">1</text>
<text x="242.6" y="188.5" transform="rotate(-90 242.6 188.5)">9</text>
<text x="249.6" y="188.9" transform="rotate(-90 249.6 188.9)">6</text>
<text x="163.3" y="193.9">2</text>
<text x="177.3" y="194.5" transform="rotate(-90 177.3 194.5)">4</text>
<text x="251" y="193.4" transform="rotate(-90 251 193.4)">6</text>
<text x="256" y="197.8" transform="rotate(-90 256 197.8)">4</text>
<text x="258.1" y="193.2" transform="rotate(-90 258.1 193.2)">7</text>
<text x="259.5" y="197.7" transform="rotate(-90 259.5 197.7)">7</text>
<text x="263.7" y="196.7">8</text>
<text x="168.5" y="199.8" transform="rotate(-90 168.5 199.8)">3</text>
<text x="233.5" y="202.4">2</text>
<text x="238" y="203.8">2</text>
<text x="251" y="201.3" transform="rotate(-90 251 201.3)">3</text>
<text x="258.1" y="202.3" transform="rotate(-90 258.1 202.3)">4</text>
<text x="259.2" y="198.1">8</text>
<text x="36.2" y="204.6" transform="rotate(-90 36.2 204.6)">6</text>
<text x="38" y="208.1" transform="rotate(-90 38 208.1)">6</text>
<text x="39.7" y="204.6" transform="rotate(-90 39.7 204.6)">5</text>
<text x="41.5" y="208.1" transform="rotate(-90 41.5 208.1)">5</text>
<text x="43.3" y="204.6" transform="rotate(-90 43.3 204.6)">4</text>
<text x="45" y="208.1" transform="rotate(-90 45 208.1)">4</text>
<text x="46.8" y="204.6" transform="rotate(-90 46.8 204.6)">3</text>
<text x="48.5" y="208.1" transform="rotate(-90 48.5 208.1)">3</text>
<text x="50.3" y="204.6" transform="rotate(-90 50.3 204.6)">2</text>
<text x="52.1" y="208.1" transform="rotate(-90 52.1 208.1)">2</text>
<text x="53.8" y="204.6" transform="rotate(-90 53.8 204.6)">1</text>
<text x="55.6" y="208.1" transform="rotate(-90 55.6 208.1)">1</text>
<text x="242.6" y="205.5" transform="rotate(-90 242.6 205.5)">5</text>
<text x="249.6" y="205.8" transform="rotate(-90 249.6 205.8)">3</text>
<text x="241.2" y="210" transform="rotate(-90 241.2 210)">5</text>
<text x="353.4" y="213.3">1</text>
<text x="358.6" y="214.7">IN</text>
<text x="370.9" y="214.7">OUT</text>
<text x="380.9" y="213.3">3</text>
<text x="197.2" y="250.3">2</text>
<text x="193.7" y="255.6">1</text>
<text x="193.7" y="252.1">2</text>
<text x="197.2" y="253.9">1</text>
<text x="226.7" y="288" transform="rotate(-90 226.7 288)">1</text>
<text x="233.8" y="288" transform="rotate(-90 233.8 288)">2</text>
<text x="240.8" y="288" transform="rotate(-90 240.8 288)">3</text>
<text x="247.9" y="288" transform="rotate(-90 247.9 288)">4</text>
<text x="254.9" y="288" transform="rotate(-90 254.9 288)">5</text>
<text x="262" y="288" transform="rotate(-90 262 288)">6</text>
<text x="269" y="288" transform="rotate(-90 269 288)">7</text>
<text x="276.1" y="288" transform="rotate(-90 276.1 288)">8</text>
<text x="283.1" y="288" transform="rotate(-90 283.1 288)">9</text>
<text x="157.8" y="305">1</text>
<text x="157.8" y="308.5">2</text>
<text x="161.3" y="306.8">1</text>
<text x="161.3" y="310.3">2</text>
<text x="103.1" y="312.1">1</text>
<text x="103.1" y="315.6">2</text>
<text x="106.6" y="313.8">1</text>
<text x="106.6" y="317.4">2</text>
<text x="157.8" y="326.2">1</text>
<text x="157.8" y="329.7">2</text>
<text x="161.3" y="327.9">1</text>
<text x="161.3" y="331.5">2</text>
</g>
<g font-size="3.2">
<text x="369.2" y="219.6" transform="rotate(-90 369.2 219.6)">GND</text>
<text x="367.8" y="224.8" transform="rotate(-90 367.8 224.8)">2</text>
<text x="332.6" y="257.4">1</text>
<text x="348.8" y="257.4">6</text>
<text x="332.6" y="260.9">3</text>
<text x="348.8" y="260.9">4</text>
<text x="161.8" y="267.6">1</text>
<text x="332.6" y="264.4">2</text>
<text x="348.8" y="264.4">5</text>
<text x="161.8" y="271.1">2</text>
<text x="161.8" y="274.7">3</text>
<text x="161.8" y="278.2">4</text>
<text x="161.8" y="281.7">5</text>
<text x="161.8" y="285.3">6</text>
<text x="161.8" y="288.8">7</text>
</g>
<g font-size="2.5" fill="#00f">
<text x="251.9" y="151.6">7</text>
<text x="256" y="153">GND GND</text>
<text x="271.1" y="151.6">8</text>
</g>
<text font-size="2.5" fill="#a00000" x="299.4" y="157.2" transform="rotate(-90 299.4 157.2)">1</text>
</svg>
